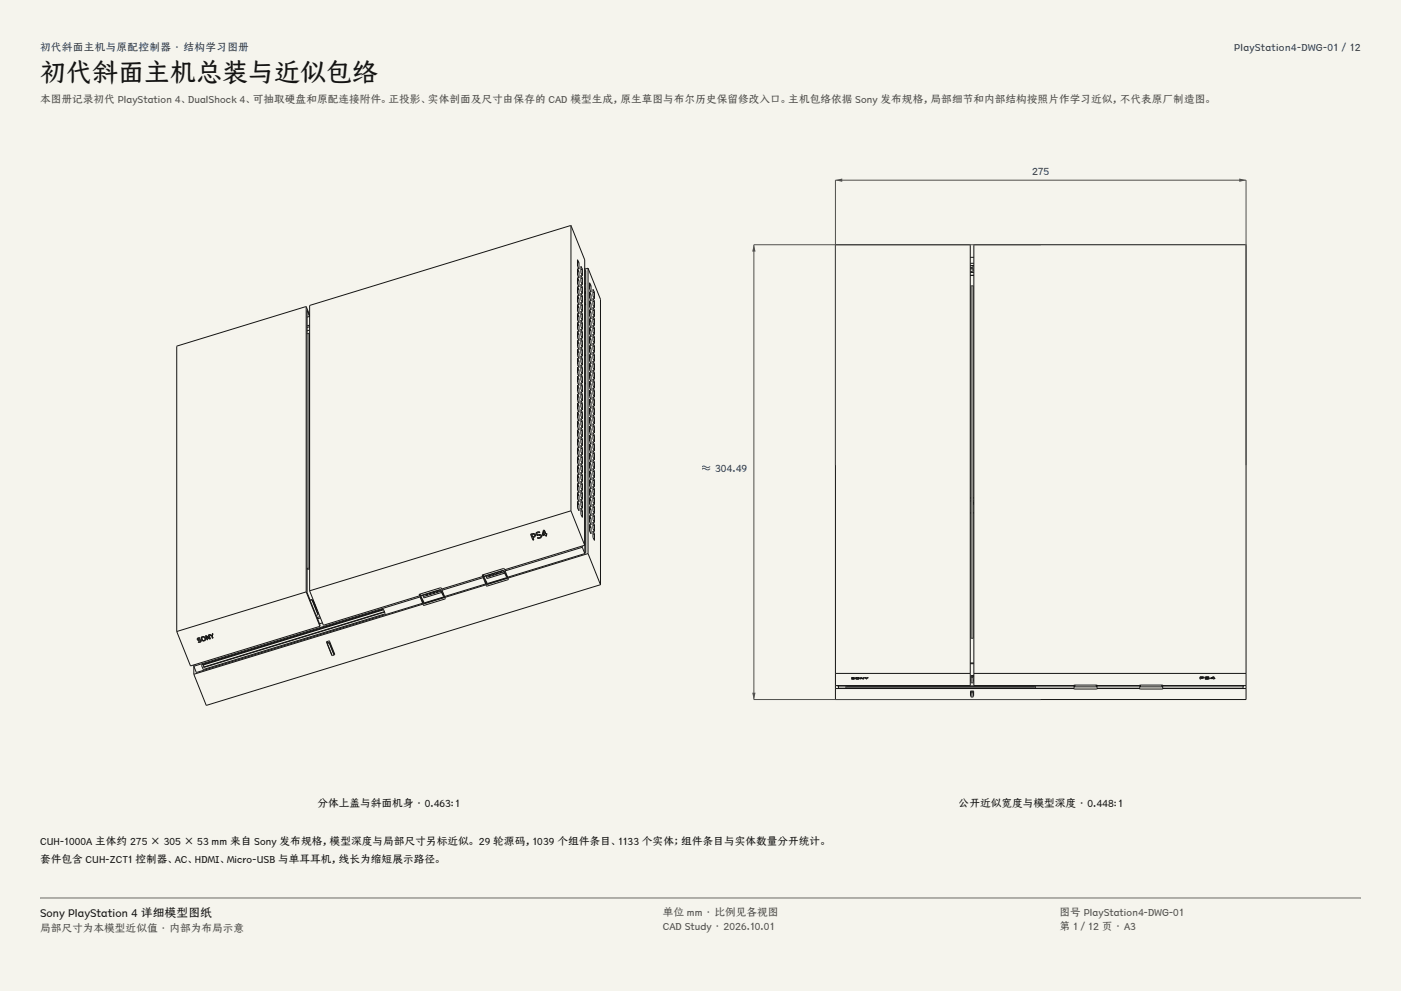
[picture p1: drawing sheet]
<svg xmlns="http://www.w3.org/2000/svg" width="420mm" height="297mm" viewBox="0 0 420 297" stroke-linecap="round" stroke-linejoin="round" font-family="sans-serif">
<g fill="#f5f4ed">
<path d="M0 0h420v297h-420z"/>
<path d="M12 12h396v275h-396z"/>
</g>
<g fill="none" stroke="#141413" stroke-width=".3">
<path d="M171.2 67.6l-78.3 24-.1 85.5M171.2 67.6h.1M171.2 67.6v.2M171.2 67.6v85.5M171.2 67.7v.1M171.2 67.8l4.1 10.1v88M173.1 77.8l.5 .9v2l-.5-.9zM173.6 78.7l-.5 .1M174.2 79.8l.4 .9v1.9l-.4-.8zM290.9 79.6h1M290.9 78.9h1M290.9 77.1h1"/>
<path d="M291.7 79.6v.5h-.8M91.8 91.9l-38.8 11.9v85.5M91.8 91.9v85.5M91.8 91.9l.1 .2M91.8 92l.1 .1M91.9 92.1l.9 2.3M92.1 95.1l.7-.3-.7-1.8v84.6l3.8 9.6v.5M92.6 99.9l-.6 .2M92.6 99.9h.1M92.6 99.9l.2 .3M92.6 99.9v70.2l-.5 .2M92.8 97.4l-.7 .3"/>
<path d="M92.8 97.9l-.7 .2M92.8 98.9l-.7 .3M173.1 80.5l.5 .9v1.9l-.5-.8zM173.1 83.2l.5 .9v1.9l-.5-.8zM173.1 85.9l.5 .8v2l-.5-.8zM173.1 88.6l.5 .8v2l-.5-.9zM173.1 91.2l.5 .9v2l-.5-.9zM173.1 93.9l.5 .9v2l-.5-.9zM173.1 96.6l.5 .9v1.9l-.5-.8zM173.1 99.3l.5 .9v1.9l-.5-.8zM173.6 81.4l-.5 .1M173.6 84.1l-.5 .1"/>
<path d="M173.6 86.7l-.5 .2M173.6 89.4l-.5 .2M173.6 92.1l-.5 .1M173.6 94.8l-.5 .1M173.6 97.5l-.5 .1M174.2 98.6l.4 .8v2l-.4-.8zM174.2 95.9l.4 .9v1.9l-.4-.8zM174.2 93.2l.4 .9v1.9l-.4-.8zM174.2 90.5l.4 .9v2l-.4-.9zM174.2 87.9l.4 .8v2l-.4-.9zM174.2 85.2l.4 .8v2l-.4-.9zM174.2 82.5l.4 .8v2l-.4-.8z"/>
<path d="M174.6 80.7l-.4 .1M174.6 83.3l-.4 .2M174.6 86l-.4 .2M174.6 88.7l-.4 .1M174.6 91.4l-.4 .1M174.6 94.1l-.4 .1M174.6 96.8l-.4 .1M174.6 99.4l-.4 .2M175.3 80.3v.1M175.3 88.7h.3M175.3 90.9l.3 .5M175.3 81.2l.3-.1v84.5l-.3 .1"/>
<path d="M175.5 87.9l.1 .3M175.5 87.4v.5M175.6 86.6h-.3M175.6 85l-.3 .1M175.6 87.3l-.1 .6M175.6 87.7l-.1 .2M175.6 89.2l-.3 .1M175.6 90.8l-.3 .1M175.6 89.7l-.3 .1M176.3 80.4l3.7 9.3v85.5M176.3 80.4l-1 .3M176.3 80.4v85.5"/>
<path d="M176.7 98.2l.5 .8v2l-.5-.9zM176.7 95.5l.5 .8v2l-.5-.9zM176.7 92.8l.5 .8v2l-.5-.8zM176.7 90.1l.5 .9v1.9l-.5-.8zM176.7 87.4l.5 .9v1.9l-.5-.8zM176.7 84.7l.5 .9v2l-.5-.9zM177.2 91l-.5 .1M177.2 93.6l-.5 .2M177.2 96.3l-.5 .2M177.2 99l-.5 .1M177.2 88.3l-.5 .1M177.2 85.6l-.5 .1"/>
<path d="M177.8 97.4l.4 .9v2l-.4-.9zM177.8 94.8l.4 .8v2l-.4-.9zM177.8 92.1l.4 .8v2l-.4-.9zM177.8 89.4l.4 .9v1.9l-.4-.8zM177.8 86.7l.4 .9v1.9l-.4-.8zM178.2 90.3l-.4 .1M178.2 92.9l-.4 .2M178.2 95.6l-.4 .2M178.2 98.3l-.4 .1M178.2 87.6l-.4 .1M290.9 80.3l.8 .1v.9h-.8M290.9 81.7h1"/>
<path d="M290.9 82.5h1M291.1 85.7h.6l-.1 105.6-.5-.1zM291.7 80.6h-.8M92.8 100.2h.1M92.8 101.3h.1M173.1 102l.5 .8v2l-.5-.9zM173.1 104.7l.5 .8v2l-.5-.9zM173.1 107.3l.5 .9v2l-.5-.9zM173.1 110l.5 .9v1.9l-.5-.8zM173.1 112.7l.5 .9v1.9l-.5-.8zM173.1 115.4l.5 .8v2l-.5-.8zM173.1 118.1l.5 .8v2l-.5-.9z"/>
<path d="M173.6 100.2l-.5 .1M173.6 102.8l-.5 .2M173.6 105.5l-.5 .2M173.6 108.2l-.5 .1M173.6 110.9l-.5 .1M173.6 113.6l-.5 .1M173.6 116.2l-.5 .2M173.6 118.9l-.5 .2M174.2 117.4l.4 .8v2l-.4-.9zM174.2 114.7l.4 .8v2l-.4-.9zM174.2 112l.4 .9v1.9l-.4-.8zM174.2 109.3l.4 .9v1.9l-.4-.8z"/>
<path d="M174.2 106.6l.4 .9v2l-.4-.9zM174.2 104l.4 .8v2l-.4-.9zM174.2 101.3l.4 .8v2l-.4-.9zM174.6 102.1l-.4 .2M174.6 104.8l-.4 .1M174.6 107.5l-.4 .1M174.6 110.2l-.4 .1M174.6 112.9l-.4 .1M174.6 115.5l-.4 .2M174.6 118.2l-.4 .2M175.3 114.6l.3 .6M175.6 106.3l-.3 .3"/>
<path d="M176.7 119.6l.5 .9v1.9l-.5-.8zM176.7 116.9l.5 .9v2l-.5-.9zM176.7 114.2l.5 .9v2l-.5-.9zM176.7 111.6l.5 .8v2l-.5-.9zM176.7 108.9l.5 .8v2l-.5-.9zM176.7 106.2l.5 .9v1.9l-.5-.8zM176.7 103.5l.5 .9v1.9l-.5-.8zM176.7 100.8l.5 .9v2l-.5-.9zM177.2 104.4l-.5 .1M177.2 107.1l-.5 .1M177.2 109.7l-.5 .2M177.2 117.8l-.5 .1"/>
<path d="M177.2 115.1l-.5 .1M177.2 112.4l-.5 .2M177.2 101.7l-.5 .1M177.8 118.9l.4 .9v1.9l-.4-.8zM177.8 116.2l.4 .9v1.9l-.4-.8zM177.8 113.5l.4 .9v2l-.4-.9zM177.8 110.9l.4 .8v2l-.4-.9zM177.8 108.2l.4 .8v2l-.4-.9zM177.8 105.5l.4 .8v2l-.4-.8zM177.8 102.8l.4 .9v1.9l-.4-.8zM177.8 100.1l.4 .9v1.9l-.4-.8zM178.2 103.7l-.4 .1"/>
<path d="M178.2 106.3l-.4 .2M178.2 109l-.4 .2M178.2 117.1l-.4 .1M178.2 119.8l-.4 .1M178.2 114.4l-.4 .1M178.2 111.7l-.4 .1M178.2 101l-.4 .1M173.1 120.8l.5 .8v2l-.5-.9zM173.1 123.4l.5 .9v2l-.5-.9zM173.1 126.1l.5 .9v1.9l-.5-.8zM173.1 128.8l.5 .9v1.9l-.5-.8zM173.1 131.5l.5 .8v2l-.5-.9z"/>
<path d="M173.1 134.2l.5 .8v2l-.5-.9zM173.1 136.8l.5 .9v2l-.5-.9zM173.1 139.5l.5 .9v1.9l-.5-.8zM173.6 121.6l-.5 .1M173.6 124.3l-.5 .1M173.6 127l-.5 .1M173.6 129.7l-.5 .1M173.6 132.3l-.5 .2M173.6 135l-.5 .2M173.6 137.7l-.5 .1M174.2 138.8l.4 .9v1.9l-.4-.8zM174.2 136.1l.4 .9v2l-.4-.9z"/>
<path d="M174.2 133.5l.4 .8v2l-.4-.9zM174.2 130.8l.4 .8v2l-.4-.9zM174.2 128.1l.4 .8v2l-.4-.8zM174.2 125.4l.4 .9v1.9l-.4-.8zM174.2 122.7l.4 .9v1.9l-.4-.8zM174.2 120l.4 .9v2l-.4-.9zM174.6 120.9l-.4 .1M174.6 123.6l-.4 .1M174.6 126.3l-.4 .1M174.6 128.9l-.4 .2M174.6 131.6l-.4 .2M174.6 134.3l-.4 .1"/>
<path d="M174.6 137l-.4 .1M174.6 139.7l-.4 .1M176.7 138.4l.5 .8v2l-.5-.8zM176.7 135.7l.5 .9v1.9l-.5-.8zM176.7 133l.5 .9v1.9l-.5-.8zM176.7 130.3l.5 .9v2l-.5-.9zM176.7 127.7l.5 .8v2l-.5-.9zM176.7 125l.5 .8v2l-.5-.9zM176.7 122.3l.5 .8v2l-.5-.8zM177.2 120.5l-.5 .1M177.2 128.5l-.5 .1M177.2 131.2l-.5 .1"/>
<path d="M177.2 133.9l-.5 .1M177.2 139.2l-.5 .2M177.2 136.6l-.5 .1M177.2 125.8l-.5 .2M177.2 123.1l-.5 .2M177.8 137.7l.4 .8v2l-.4-.9zM177.8 135l.4 .8v2l-.4-.8zM177.8 132.3l.4 .9v1.9l-.4-.8zM177.8 129.6l.4 .9v2l-.4-.9zM177.8 126.9l.4 .9v2l-.4-.9zM177.8 124.3l.4 .8v2l-.4-.9zM177.8 121.6l.4 .8v2l-.4-.8z"/>
<path d="M178.2 127.8l-.4 .1M178.2 130.5l-.4 .1M178.2 133.2l-.4 .1M178.2 138.5l-.4 .2M178.2 135.8l-.4 .2M178.2 125.1l-.4 .2M178.2 122.4l-.4 .2M92.8 141.5v.1M92.8 149h.1M92.8 146.8h.1M92.8 149.1h.1M92.8 151.3h.1"/>
<path d="M92.8 147.1h.1M92.8 147.4h.1M92.8 149.7h.1M92.8 151.2h.1M92.8 146.6h.1M92.8 146.2h.1M160.7 159.9a.83 .83 0 0 0 1.2 .6l.2 .2a.61 .61 0 0 1-1 .4M160.7 159.9h.1M160.9 159.9v.2M161.7 159.4l-.7 .1-.3 .4M161.7 159.4h.1M161.7 159.4l.1 .2"/>
<path d="M161.8 159.6l-.7 .1-.2 .4M161.8 159.6h.1M162.9 159l-.3 1.6 .9-.3 .1 .4 .3-.1M162.9 159h.1M163 159.2l.4 .9-.6 .2zM163.2 158.9l-.3 .1M163.2 158.9h.1M163.2 158.9l.4 1.1M163.9 159.9v.1M163.9 159.9l-.3 .1M163.9 159.9l.1 .2M171.2 153.1l4.1 10.3-24 7.4-.3-.4-6.4 2"/>
<path d="M171.2 153.1l-78.4 24M173.1 142.2l.5 .9v1.9l-.5-.8zM173.1 144.9l.5 .8v2l-.5-.8zM173.1 147.6l.5 .8v2l-.5-.9zM173.1 150.3l.5 .8v2l-.5-.9zM173.6 145.7l-.5 .2M173.6 140.4l-.5 .1M173.6 143.1l-.5 .1M173.6 148.4l-.5 .2M173.6 151.1l-.5 .1M174.2 152.2l.4 .9v1.9l-.4-.8zM174.2 149.5l.4 .9v2l-.4-.9z"/>
<path d="M174.2 146.9l.4 .8v2l-.4-.9zM174.2 144.2l.4 .8v2l-.4-.9zM174.2 141.5l.4 .9v1.9l-.4-.8zM174.6 142.4l-.4 .1M174.6 145l-.4 .2M174.6 147.7l-.4 .2M174.6 150.4l-.4 .1M174.6 153.1l-.4 .1M175.6 141.5l-.3 .1M176.7 157.2l.5 .8v2l-.5-.9zM176.7 154.5l.5 .8v2l-.5-.9zM176.7 151.8l.5 .9v1.9l-.5-.8z"/>
<path d="M176.7 149.1l.5 .9v1.9l-.5-.8zM176.7 146.4l.5 .9v2l-.5-.9zM176.7 143.7l.5 .9v2l-.5-.9zM176.7 141.1l.5 .8v2l-.5-.9zM177.2 144.6l-.5 .1M177.2 141.9l-.5 .2M177.2 147.3l-.5 .1M177.2 158l-.5 .2M177.2 155.3l-.5 .2M177.2 152.7l-.5 .1M177.2 150l-.5 .1M177.8 159.1l.4 .9v2l-.4-.9z"/>
<path d="M177.8 156.5l.4 .8v2l-.4-.9zM177.8 153.8l.4 .8v2l-.4-.9zM177.8 151.1l.4 .8v2l-.4-.8zM177.8 148.4l.4 .9v1.9l-.4-.8zM177.8 145.7l.4 .9v1.9l-.4-.8zM177.8 143l.4 .9v2l-.4-.9zM177.8 140.4l.4 .8v2l-.4-.9zM178.2 141.2l-.4 .2M178.2 143.9l-.4 .1M178.2 146.6l-.4 .1M178.2 160l-.4 .1M178.2 157.3l-.4 .1"/>
<path d="M178.2 154.6l-.4 .2M178.2 151.9l-.4 .2M178.2 149.3l-.4 .1M290.9 150.1h.2M290.9 153.7h.2M290.9 149.2h.2M291.7 150.5h.2M291.7 151h.2M291.7 151.1h.2M291.7 150.1h.2M291.7 153.7h.2M291.7 149.2h.2"/>
<path d="M91.8 177.4l4.1 10.3M91.8 177.4l-38.8 11.9M92 170.3h.1M92.1 170.3l.1 .3M92.2 170.6h.1M92.8 170.4l-.6 .2M92.8 177.1l4.1 10.3 28.9-8.8M93 180h.1M93 180l.6-.1 1.7 4.3M93 179.8l.1 .1M93 179.8l.6-.1 1.7 4.4M93 179.8v.2"/>
<path d="M125.7 178.2v.1M125.7 178.3l.1 .3M125.8 178.1h.1M125.8 178.1v.5M125.9 178.9l-67.8 20.8 .8 1.9 67.8-20.8M125.9 178.9l.8 1.9M125.9 178v.9M126 178.6l6.1-1.9 1.1 2.2-6.1 1.9zM126.1 178.7l5.9-1.8 1 1.9M126.1 178.7h.1M126.2 178.7l1 2 5.8-1.8M126.9 178.8h.1"/>
<path d="M126.9 178.4v.4M126.9 178.8l.2 .4M127.1 179.1v.1M127.8 178.4h.1M127.8 178.1v.3M128.1 178.3h-.1M128.1 178.4h-.3M128.1 178.4h.1M128.1 178v.4M128.8 178.1h.1M128.8 177.8v.3M128.9 178.1h.1"/>
<path d="M129.1 178h.1M129.2 178l-.3 .1M129.2 177.7v.3M129.9 177.7h.1M129.9 177.5v.2M129.9 177.7v.1M130.2 177.4v.3M130.2 177.7h-.3M131 177.4h.1M131 177.1v.3M131 177.4v.1M131 177.5h.1"/>
<path d="M131.3 177.3h.1M131.3 177.4h-.3M131.3 177.4h.1M131.3 177v.4M132.2 177.2l-5.3 1.6M132.4 177.6l-5.3 1.6M132.5 176.5v.4M133 178.8v.1M133.2 178.7v.2M133.4 178.8v.7l-6.3 1.9-.3-.3M144.6 172.4v.1M144.6 172.5l.1 .3"/>
<path d="M144.7 172.3h.1M144.7 172.8l-12.3 3.7-.3-.3-6.4 2M144.7 172.3v.5M144.9 173.1l-12.4 3.8M144.9 173.1l.7 1.9M144.9 172.2v.9M144.9 172.8l6.1-1.9 1.1 2.2-6.1 1.9zM145.1 172.8l5.8-1.7 1 1.9-5.8 1.9zM145.6 175l-12.3 3.8-.8-1.9M145.6 174.3v.7M145.7 175.3l-18.6 5.7-.3-.4M145.7 174.8h-.1"/>
<path d="M145.7 174.8v.5M145.8 173h.1M145.8 172.6v.4M145.8 173l.2 .4M146 173.4h.1M146.7 172.6h.1M146.7 172.3v.3M146.7 172.6v.1M146.7 172.7h.1M147 172.5l-.3 .1M147 172.5h.1M147 172.6h.1"/>
<path d="M147 172.2v.4M147.8 172.3h.1M147.8 172v.3M148 172.2l-.2 .1M148 171.9v.3M148.1 171.9v.4M148.8 172h.1M148.8 171.7v.3M148.9 172h.1M149.1 171.9l-.2 .1M149.1 171.9h.1M149.1 171.6v.3"/>
<path d="M149.9 171.6h.1M149.9 171.3v.3M149.9 171.6v.1M149.9 171.7h.1M150.2 171.6h-.3M150.2 171.5v.1M150.2 171.6h.1M150.2 171.3v.3M151.1 171.4l-5.3 1.6M151.3 171.8l-5.3 1.6M151.4 170.7v.4M151.9 173v.1"/>
<path d="M152.1 172.9v.2M152.3 173l.1 .6M152.4 173.6h.1M152.4 173.6l-6.4 2.1-.3-.4M159.1 160.1l.5-.1a.62 .62 0 0 1 .7 0 .62 .62 0 0 1 .2 .7M159.1 160.1l.7 1.8 .2-.1M159.1 160.1h.1M159.7 160.9h.1M160 161.8h.1M160.2 160.7l-.2 .1M160.2 160.7l-.5 .2M160.2 160.7a.38 .38 0 0 0-.1-.5 .38 .38 0 0 0-.4 0l-.3 .1 .3 .6"/>
<path d="M160.5 160.7l-.8 .4 .3 .7M160.5 160.7h.1M160.9 160.1l.5 .1M161.1 161.1h.1M161.4 160.2h.1M161.6 160.2l.5 .1 .2 .3M161.6 160.2h.1M161.6 160.2h-.2M162.3 160.6l.1 .3M162.4 160.9l-.1 .1a.82 .82 0 0 1-1.2 .1M162.4 160.9h.1M162.8 160.3h.1"/>
<path d="M163.6 160h.1M163.9 160.6h.1M164 160.1l-.3 .1 .2 .4M164 160.1h.1M174.6 163.6v.4M174.6 164l.7 1.9M174.6 164l-23.2 7.1M175.3 165.9l-23.1 7.1-.8-1.9M176.3 165.9l-30.3 9.3-.3-.4M176.3 165.9l3.7 9.3M180 175.2l-118.2 36.2-3.7-9.3M58.1 199.3v2.8"/>
<path d="M59.1 191.5a.7 .7 0 0 0 1 .5l-.1 .3-.6 .1M59.1 191.5h.1M59.4 191.7h.2M59.4 192.4h.1M59.6 191.7h.1M59.8 191.7l.3 .1M59.8 191.7h-.1M59.8 191.7h-.2M59.9 191.2l-.8 .3M59.9 191.2h.1M59.9 191.2v.1M59.9 191.3l-.5 .1v.3"/>
<path d="M59.9 191.3h.1M60.1 191.8l.2 .4M60.3 192.2l-.5 .3-.4-.1M60.3 192.2h.1M60.3 191.2a.7 .7 0 0 0 .4 .9 .7 .7 0 0 0 .9-.4M60.3 191.2a.7 .7 0 0 1 .9-.3 .7 .7 0 0 1 .4 .8M60.3 191.2h.1M60.5 199.3l54.2-16.7 .3 .1 .4 1.1-.1 .2-54.2 16.6-.3-.1zM60.5 191.2l.1 .4M60.5 191.2a.53 .53 0 0 1 .7-.2 .53 .53 0 0 1 .2 .7M60.5 191.2h.1M60.6 191.6l.4 .4 .4-.3"/>
<path d="M60.7 199.1v.1M60.7 199.2h.1M60.8 199.2l.2 .2M61 199.9h.1M61 199.3v.6M61 199.9l.1 .1M61.1 199.2l-.1 .1M61.1 200h.1M61.4 191.7h.1M61.6 190.6l.5 1.2h.1M61.6 190.6h.1M61.6 191.7h.1"/>
<path d="M61.8 190.5h.1M61.8 190.5l-.2 .1M62.2 198.7v.2M62.3 191.7l-.1 .1M62.4 190.3l.4 1.1-1-.9M62.4 190.3h.1M62.6 190.3h-.2M62.6 190.3h.1M62.6 190.3l.5 1.2M62.7 198.6l.1 .1M62.7 190.2l.8 .5 .2 .6h.2M62.7 190.2h.1"/>
<path d="M62.9 190.2h-.2M62.9 190.2h.1M63.1 191.5l-.3 .1-1-.9 .4 1.1M63.1 191.5h.1M63.6 190.7h.1M63.6 190.7l.3 .6M63.6 190l-.1 .6-.6-.4M63.6 189.9v.1M63.8 189.9l-.2 .1M63.8 189.9h.1M63.8 189.9l-.2 .8M63.9 191.3h.1"/>
<path d="M93.8 180.1l.1 .1M93.8 180.1h.1M93.9 180.1l1.1 2.8M94.5 181.2l-.1 .1M94.5 181.4l-.1 .1M95 182.9v.1M95 183h-.1M95 182.9h.1M95.3 184.2h.1M95.3 184.2l-.6 .2M95.3 184.1h.1M95.3 184.1v.1"/>
<path d="M95.4 183.5l-.2 .1M95.5 183.7h-.3M95.9 184.8l-.9 .3M95.9 187.7l-38.8 11.9-4.1-10.3M96.1 185.2l-.9 .3M96.7 186.7l-.9 .2M97.9 192.4l.9-.3 1.5 3.9-.1 .2M97.9 192.4h.1M97.9 192.4l1.6 4M98 192.3l.2 .4M98.2 192.9l1.4 3.5 .5-.1M98.2 192.7l.6-.1 1.4 3.5"/>
<path d="M98.2 192.7v.2M98.2 192.8v.1M98.2 192.8l.5-.1 1.4 3.6M100.1 196.3h.1M100.2 196.1v.1M100.2 196.2l-.1 .1M100.3 187.1v.1M100.3 195.9l-.2 .1M100.4 187l.1 .2M114.8 182.6l-54.1 16.6M115 182.7l-53.9 16.5M115.2 183.2l-54.1 16.7"/>
<path d="M115.3 183.4l-54.2 16.6M126.7 180.1v.7M126.8 181.1l-68.7 21M126.8 180.6h-.1M126.8 180.6v.5M127.3 180.8v.1M290.9 198.9h1M290.9 198.7h1M58.8 201.4h.1M250.5 205.5h40.4l-.1-132.1-40.3 .1v136.1h123l-.1-136.2-81.5 .1v132h30.1M250.5 201.8h40.4M250.5 206.4h71.5"/>
<path d="M251.2 205.5l.1 .1M251.3 205.5v.8h70.7M251.3 205.6h70.7M253.6 205.7h56.6l.2 .1v.3l-56.6 .1-.2-.1zM255.3 203.2l.7 .2-.7 .1 .9-.1M255.3 203.2h.1M255.7 203.3h.1M255.8 203.3l.4 .1M255.8 203.3h.1M255.9 203.1l.2 .1zM255.9 203.1l-.6 .1M255.9 203.1l-.4 .1 .2 .1"/>
<path d="M256.2 203.4h.1M256.4 203.3l.7 .2 .6-.2M256.4 203.3h.1M256.6 203.2l.9 .1-.6 .2zM257.1 203.1l.6 .2M257.1 203.1l-.7 .2M257.7 203.3h.1M258 203.1l.8 .4v-.4h.2v.4l-.9-.3v.3h-.1zM258.2 203.1h.1M259.2 203.1h.1M259.2 203.1l.4 .2v.2l.7-.4M259.3 203.1h.1"/>
<path d="M259.3 203.1l.4 .2M259.7 203.3h.1M260.1 203.1h.2M260.1 203.1h.1M260.1 203.1l-.4 .2M260.3 203.1h.1M290.9 203.8h.2M290.9 207.9l.2 .1M291.1 203.1h.6M291.1 207.3h.6v1.6h-.6zM291.1 207.6h.6M291.1 208.6l-.2-.1 .1-1.4h.9v1.4l-.2 .1"/>
<path d="M291.1 202.5h.6M291.1 202.5v.2M291.2 202.5h-.1M291.2 202.5h.5M291.7 202.5v2.1h-.6l.1-1.9M291.7 203.8h.2M291.9 207.9l-.2 .1M291.9 202.6l-.7 .1M291.9 202.4l-.2 .2M291.9 201.8h81.6M322 205.7l.2 .1M322 205.3h6.8l.1 1.2h-6.8z"/>
<path d="M322.2 205.3v.5h6.5v-.5M328.9 205.7l-.2 .1M328.9 206.3h12.8M328.9 205.6h12.8M328.9 205.5h12.8M328.9 206.4h12.8M341.7 205.7l.2 .1M341.7 205.3h6.8v1.2h-6.7zM341.9 205.3v.5h6.4v-.5M348.5 205.7l-.2 .1M348.5 205.6h24.2M348.5 205.5h25"/>
<path d="M348.5 206.4h25M360.3 202.9h.5M360.3 202.9h-.6v.6h.3v-.5l.7 .1-.7 .1M360.8 202.9l.2 .2M361 203.1l-1 .2M361 203.1h.1M361.2 203.1l1.1 .3-1.1 .1 1.4-.2M361.2 203.1h.1M361.5 203.1h.1M361.6 203.1h.3M361.9 203.1v.1M361.9 203.1l.1 .1"/>
<path d="M362 203.2l.6 .1M362 203.2h.1M362.2 202.9l.3 .1-1 .1M362.2 202.9l-1 .2M362.2 202.9h.3M362.6 203.3h.1M363.7 202.9h.3v.6h-.3v-.5l-.6 .3h.6M363.7 202.9h.1M363.7 202.9l-.8 .5h.8M364 203.3h.3l-.3 .1M372.7 205.5v.8h-24.2M372.8 205.5l-.1 .1"/>
</g>
<path d="M250.5 139.4v-85.4h123v85.4" fill="none" stroke="#504e49" stroke-width=".3"/>
<g fill="#504e49">
<path d="M250.5 54l2-.5v1z"/>
<path d="M371.5 53.5l2 .5-2 .5z"/>
</g>
<path d="M312 73.3h-86v136.4h86" fill="none" stroke="#504e49" stroke-width=".3"/>
<g fill="#504e49">
<path d="M226 73.3l.5 2.1h-1z"/>
<path d="M225.5 207.6h1l-.5 2.1z"/>
</g>
<path d="M12 269.3h396zM12 269h396v.3h-396z" fill-rule="evenodd" fill="#504e49"/>
<text font-size="7.8" fill="#141413" x="12" y="24.7">初代斜面主机总装与近似包络</text>
<text font-size="3.5" fill="#141413" x="12" y="274.9">Sony PlayStation 4 详细模型图纸</text>
<g font-size="3.2" fill="#1b365d">
<text x="12" y="15.3">初代斜面主机与原配控制器 · 结构学习图册</text>
<text x="369.9" y="15.3">PlayStation4-DWG-01 / 12</text>
<text x="309.4" y="52.4">275</text>
<text x="210.4" y="141.5">≈ 304.49</text>
</g>
<g font-size="3.2" fill="#504e49">
<text x="12" y="30.9">本图册记录初代 PlayStation 4、DualShock 4、可抽取硬盘和原配连接附件。正投影、实体剖面及尺寸由保存的 CAD 模型生成，原生草图与布尔历史保留修改入口。主机包络依据 Sony 发布规格，局部细节和内部结构按照片作学习近似，不代表原厂制造图。</text>
<text x="198.7" y="274.5">单位 mm · 比例见各视图</text>
<text x="317.6" y="274.5">图号 PlayStation4-DWG-01</text>
<text x="12" y="279.3">局部尺寸为本模型近似值 · 内部为布局示意</text>
<text x="198.7" y="278.8">CAD Study · 2026.10.01</text>
<text x="317.6" y="278.8">第 1 / 12 页 · A3</text>
</g>
<g font-size="3.2" fill="#141413">
<text x="95.2" y="242">分体上盖与斜面机身 · 0.463:1</text>
<text x="287.4" y="242">公开近似宽度与模型深度 · 0.448:1</text>
<text x="12" y="253.3">CUH-1000A 主体约 275 × 305 × 53 mm 来自 Sony 发布规格，模型深度与局部尺寸另标近似。 29 轮源码，1039 个组件条目、1133 个实体；组件条目与实体数量分开统计。</text>
<text x="12" y="258.6">套件包含 CUH-ZCT1 控制器、AC、HDMI、Micro-USB 与单耳耳机，线长为缩短展示路径。</text>
</g>
</svg>
